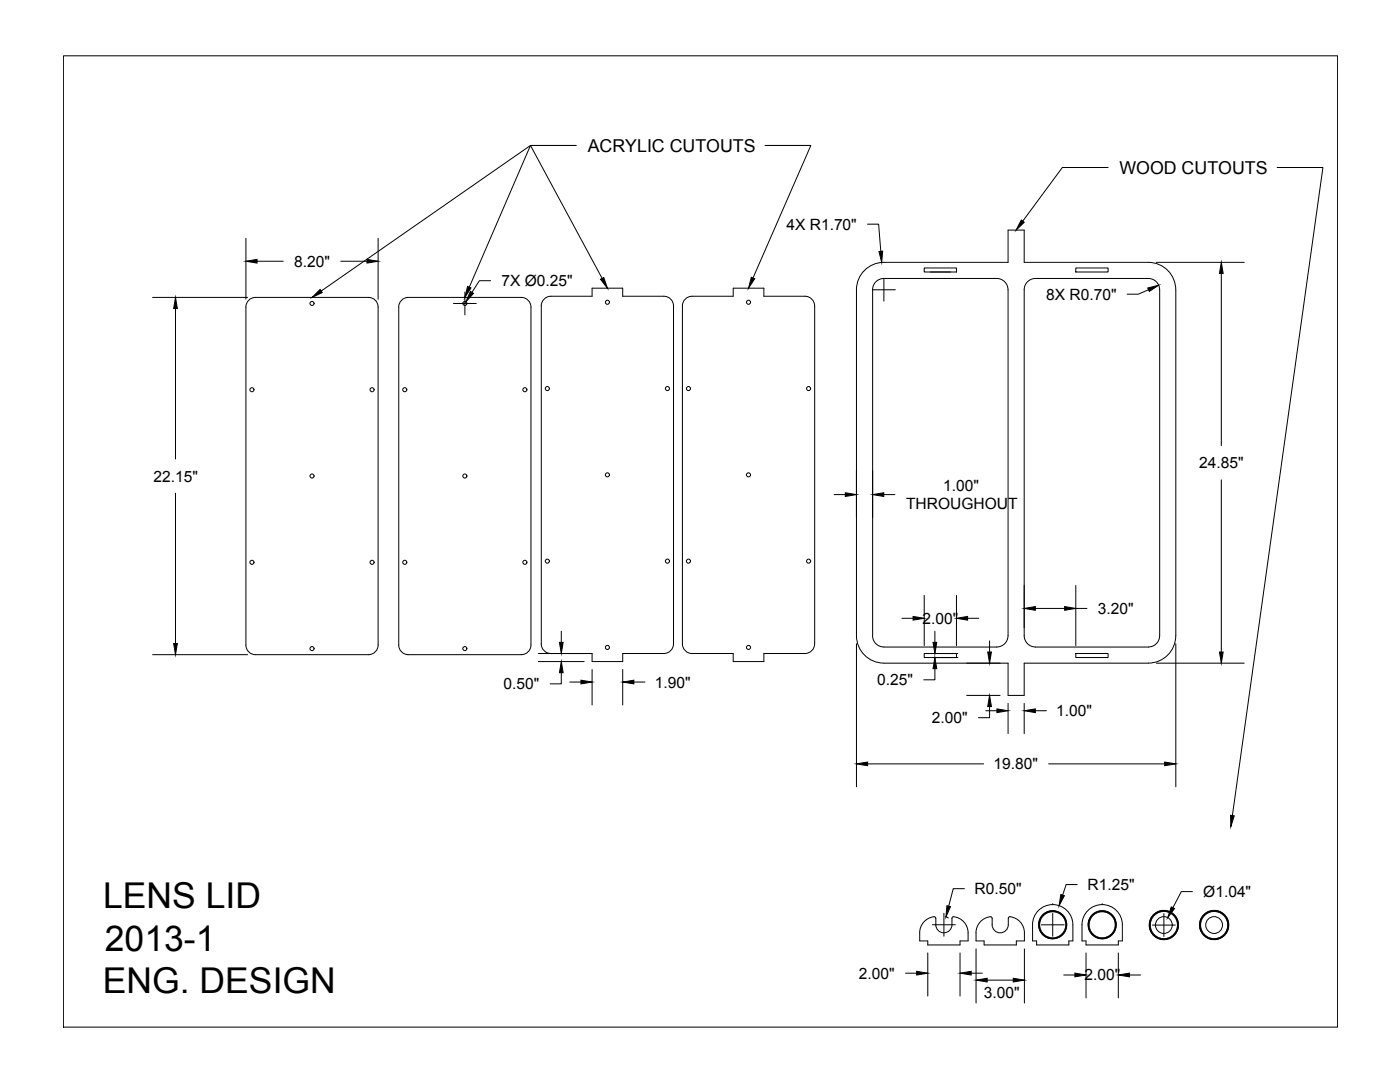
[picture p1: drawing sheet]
<svg xmlns="http://www.w3.org/2000/svg" width="279mm" height="216mm" viewBox="0 0 279 216" stroke-linecap="round" stroke-linejoin="round" font-family="sans-serif">
<!-- layer: ACRYLIC -->
<g fill="none" stroke="#000" stroke-width=".2">
<path d="M80.1 59.9l.9-.5 .5-.1h22.5a1.93 1.93 0 0 1 2 2v67.4a1.93 1.93 0 0 1-2 1.9h-22.5a1.93 1.93 0 0 1-1.9-1.9v-67.4v-.5zM185.7 54.3h4M49.1 61.3a1.93 1.93 0 0 1 1.9-2h22.5a1.93 1.93 0 0 1 2 2v67.4a1.93 1.93 0 0 1-2 1.9h-22.5a1.93 1.93 0 0 1-1.9-1.9M49.1 61.3v67.4M108 61a1.93 1.93 0 0 1 1.9-1.9h8.3v-1.6h6.1v1.6h8.2a1.93 1.93 0 0 1 1.9 1.9M108 61v67.5a1.93 1.93 0 0 0 1.9 1.9h8.3v1.6h6.1v-1.6h8.2a1.93 1.93 0 0 0 1.9-1.9v-67.5M136.2 61a1.93 1.93 0 0 1 1.9-1.9h8.2v-1.6h6.1v1.6h8.2a1.93 1.93 0 0 1 2 1.9M136.2 61v67.5a1.93 1.93 0 0 0 1.9 1.9h8.2v1.6h6.1v-1.6h8.2a1.93 1.93 0 0 0 2-1.9M162.6 61v67.5"/>
<circle cx="50.3" cy="77.8" r=".41"/>
<circle cx="62.3" cy="60.5" r=".41"/>
<circle cx="74.3" cy="77.8" r=".41"/>
<circle cx="80.8" cy="77.8" r=".41"/>
<circle cx="92.8" cy="60.5" r=".41"/>
<circle cx="104.8" cy="77.8" r=".41"/>
<circle cx="109.2" cy="77.5" r=".41"/>
<circle cx="121.2" cy="60.3" r=".41"/>
<circle cx="133.2" cy="77.5" r=".41"/>
<circle cx="137.4" cy="77.5" r=".41"/>
<circle cx="149.4" cy="60.3" r=".41"/>
<circle cx="161.4" cy="77.5" r=".41"/>
<circle cx="62.3" cy="95" r=".41"/>
<circle cx="92.8" cy="95" r=".41"/>
<circle cx="121.2" cy="94.8" r=".41"/>
<circle cx="149.4" cy="94.8" r=".41"/>
<circle cx="50.3" cy="112.2" r=".41"/>
<circle cx="74.3" cy="112.2" r=".41"/>
<circle cx="80.8" cy="112.2" r=".41"/>
<circle cx="104.8" cy="112.2" r=".41"/>
<circle cx="109.2" cy="112" r=".41"/>
<circle cx="133.2" cy="112" r=".41"/>
<circle cx="137.4" cy="112" r=".41"/>
<circle cx="161.4" cy="112" r=".41"/>
<circle cx="62.3" cy="129.4" r=".41"/>
<circle cx="92.8" cy="129.4" r=".41"/>
<circle cx="121.2" cy="129.2" r=".41"/>
<circle cx="149.4" cy="129.2" r=".41"/>
</g>
<!-- layer: WOOD -->
<g fill="none" stroke="#000" stroke-width=".2">
<path d="M174.1 57.8a2.25 2.25 0 0 1 2.3-2.2h22.5a2.25 2.25 0 0 1 2.3 2.2v69.1M174.2 57.8v69.1M184.4 53.5h6.5v.8h-6.5zM214.7 53.5h6.4v.8h-6.4zM229.2 55.6a2.25 2.25 0 0 1 2.2 2.2v69.1M229.2 52.3a5.5 5.5 0 0 1 5.4 5.5l.1 69.1M229.2 55.6h-22.6a2.25 2.25 0 0 0-2.2 2.2v69.1M229.2 52.3h-24.8v-6.4h-3.2v6.4h-24.8a5.5 5.5 0 0 0-5.5 5.5v69.1M170.9 126.9a5.5 5.5 0 0 0 5.5 5.4h24.8v6.5h3.2v-6.5h24.8M174.1 126.9a2.27 2.27 0 0 0 2.3 2.2h22.5a2.25 2.25 0 0 0 2.3-2.2M184.4 130.4h6.5v.8h-6.5zM204.4 126.9a2.25 2.25 0 0 0 2.2 2.2h22.6"/>
<path d="M214.7 130.4h6.4v.8h-6.4zM231.4 126.9a2.25 2.25 0 0 1-2.2 2.2M234.6 126.9a5.5 5.5 0 0 1-5.4 5.4M184.6 183.7a2.45 2.45 0 0 1 2-.7l.2 .2a2.39 2.39 0 0 0 .8 2.7 1.61 1.61 0 0 0 2.4-1.4l.1-1.5a2.98 2.98 0 0 1 3.1 3.1v1.7h-1.6v.8h-6.4v-.8h-1.6a4.3 4.3 0 0 1 1-4.1zM198 184.5a1.61 1.61 0 0 0 1.6 1.6 1.61 1.61 0 0 0 1.6-1.6l.1-1.5a2.98 2.98 0 0 1 3.1 3.1v1.7h-1.6v.8h-6.4v-.8h-1.6a4.3 4.3 0 0 1 1-4.1 2.46 2.46 0 0 1 2.1-.7l.1 1.5M207.2 181.7a4 4 0 0 1 4.4-.9 4 4 0 0 1 2.5 3.7v3.3h-.8v.8h-6.4v-.8h-.8v-3.3a3.9 3.9 0 0 1 1.1-2.8zM207.3 184.1l.2 .1-.2 .1 .2 .1-.2 .1 .2 .1-.2 .1 .2 .1-.2 .2M207.3 185h.2l-.2 .2h.3l-.2 .1M207.4 185.3l.2 .1-.2 .1 .3 .1-.1 .2M207.4 183.7l.2 .2h-.3l.2 .1-.2 .1M207.5 183.5l.1 .2h-.2M207.6 183.3l.1 .2h-.2"/>
<path d="M207.6 185.8l.2-.1-.1 .3M207.7 183.1l.1 .2h-.2M207.7 186l.2-.1-.1 .2M207.8 186.1h.2l-.1 .1M207.9 186.2h.2l-.1 .3 .3-.1-.1 .2 .2-.1-.1 .2 .2-.1v.2M207.9 182.8l.1 .2-.2-.1 .1 .2h-.2M208.5 186.8l.2-.1v.3l.2-.2v.3l.2-.2-.1 .2M208.5 182.2v.2l-.2-.1 .1 .3-.2-.2 .1 .3-.3-.1 .1 .2h-.2M208.7 182.1v.2l-.2-.1M209 187.1l.2-.1v.2M209 181.9l.1 .3-.2-.2v.2l-.2-.1M209.2 187.2l.2-.2 .1 .3 .1-.2 .1 .2 .1-.2 .1 .2 .1-.2 .1 .2"/>
<path d="M209.2 181.9v.2l-.2-.2M209.5 181.8l-.1 .2-.2-.1M210.1 180.5h.1M210.1 181.7l-.1 .2-.1-.2-.1 .3-.1-.3-.1 .3-.1-.2M210.1 181.7l.1 .2 .1-.2 .1 .3 .1-.2M210.5 181.8l.1 .2 .1-.2M210.5 187.3l-.1-.2-.1 .2-.1-.2-.1 .2M210.7 181.8l.1 .2 .1-.2v.3l.2-.2v.3l.2-.2M210.7 187.3l-.1-.2-.1 .2M211.3 182v.2l.2-.1M211.3 187.1l-.2-.2v.3l-.2-.2v.2l-.1-.2-.1 .3M211.4 182.1l.1 .2 .2-.1"/>
<path d="M211.7 182.2l-.1 .2 .2-.1v.3l.2-.2-.1 .3 .2-.1M212.1 182.6v.2l.2-.1-.1 .3h.2M212.1 186.5l-.2-.1 .1 .2-.2-.1v.2l-.2-.1 .1 .3-.2-.2v.3l-.2-.2v.3M212.4 186.1h-.2l.1 .2-.2-.1v.3M212.4 183l-.1 .1h.2l-.1 .2h.2M212.6 183.3l-.1 .2h.2M212.7 183.5l-.2 .2h.3M212.8 185.3l-.3 .1 .2 .2h-.2l.1 .2-.2-.1 .1 .2h-.2l.1 .2M212.8 183.7l-.2 .2h.2l-.2 .1 .3 .1-.2 .1 .2 .1-.2 .1 .2 .1-.2 .1 .2 .1-.2 .1 .2 .1-.3 .1 .2 .1-.2 .1 .2 .1M217.1 181.7a4 4 0 0 1 4.4-.9 4 4 0 0 1 2.5 3.7v3.3h-.8v.8h-6.5v-.8h-.8v-3.3a4 4 0 0 1 1.2-2.8zM217.2 184.5v.1M217.2 184.6h.2l-.3 .1 .3 .1-.2 .1 .2 .1-.2 .1 .3 .1-.2 .1"/>
<path d="M217.3 185.3l.2 .1-.2 .1 .3 .1-.2 .2M217.3 183.7l.2 .2h-.3l.2 .1-.2 .1 .2 .1-.3 .1 .3 .1-.2 .1M217.3 183.5l.2 .2h-.2M217.4 183.3l.2 .2h-.3M217.5 185.8l.2-.1-.2 .2h.3l-.2 .2M217.6 186.1h.3l-.1 .2 .2-.1-.1 .3 .2-.1-.1 .2 .3-.1-.1 .2 .2-.1v.2M218.3 186.8l.3-.1v.3l.2-.2-.1 .3 .2-.2v.2M218.4 182.2v.2l-.2-.1 .1 .3-.3-.2 .1 .3-.2-.1 .1 .2h-.2l.1 .2-.3-.1 .2 .2h-.3l.2 .2h-.2M218.6 182.1v.2l-.3-.1M218.9 187.1l.2-.1v.2M218.9 181.9v.3l-.1-.2v.2l-.2-.1M219.1 187.2l.2-.2v.3"/>
<path d="M219.1 181.9v.2l-.2-.2M219.3 187.2l.2-.1v.2M219.3 181.8v.2l-.2-.1M219.4 181.8h-.1M219.5 181.8l.2 .2 .1-.3 .1 .2 .1-.2 .1 .2 .1-.2 .1 .3 .1-.3v.3l.2-.2M219.5 181.8v.2l-.1-.2M220 180.5h.1M220.5 181.8l.1 .2 .2-.2M220.6 187.3l-.2-.2v.2l-.1-.2-.1 .2-.1-.2-.1 .2-.1-.2-.1 .2-.1-.2-.2 .2M220.7 181.8l.1 .3 .2-.2M220.8 187.2l-.2-.2-.1 .3M220.9 181.9l.1 .3 .2-.2"/>
<path d="M221 187.1l-.2-.1-.1 .2M221.1 182l.1 .2 .1-.1M221.2 187.1l-.2-.2-.1 .2M221.3 182.1v.2l.3-.1M221.6 182.2l-.1 .2 .2-.1v.3l.2-.1-.1 .2 .2-.1-.1 .2h.3l-.2 .2 .3-.1-.1 .2h.2l-.1 .2h.2M222.3 186.1h-.3l.2 .2-.3-.1 .1 .2h-.2l.1 .2-.2-.1v.2l-.2-.1v.3l-.2-.2 .1 .3-.2-.2-.1 .3M222.5 183.3l-.2 .2h.3M222.6 183.5l-.2 .2h.2M222.6 185.3l-.2 .1 .2 .2h-.3l.2 .2-.2-.1 .1 .2h-.2l.1 .2M222.6 183.7l-.1 .2h.2M222.7 185.1l-.2 .1 .1 .1M222.7 183.9l-.2 .1 .2 .1-.2 .1 .3 .1"/>
<path d="M222.7 184.3l-.2 .1 .3 .1-.3 .1 .2 .2M222.8 184.8h-.3l.2 .2h-.2l.2 .1M229.4 184.3l.2 .2-.3 .1 .3 .1-.3 .1 .3 .1-.2 .1M229.4 185l.2 .1-.2 .2h.3l-.2 .1 .2 .1-.2 .2h.3l-.2 .1M229.6 183.5l.1 .2h-.2l.2 .2h-.3l.2 .2h-.2l.2 .2h-.2M229.6 185.8l.1 .1M229.6 183.3l.2 .2h-.2M229.7 185.9l.2-.1-.2 .2M229.7 186h.3l-.1 .2M229.7 183.2l.2 .1h-.3M229.9 182.9l.1 .2h-.3M229.9 186.2h.2l-.1 .2"/>
<path d="M230 186.4l.2-.1-.1 .3 .3-.1-.1 .2 .2-.1-.1 .2M230.4 186.8l.1 .1M230.4 182.3l.1 .2-.2-.1 .1 .3-.3-.1 .1 .2-.2-.1 .1 .3-.2-.1M230.5 182.3h-.1M230.5 186.9l.2-.2-.1 .3 .2-.1v.2l.2-.1v.2M231 187.2l.2-.1v.2M231 182v.2l-.2-.2v.3l-.2-.2 .1 .3-.2-.1M231.2 187.3l.2-.2v.2M231.2 181.9v.2l-.2-.1M231.4 187.3l.2-.1v.2l.2-.2v.3l.2-.2v.2l.2-.2 .1 .2 .1-.2 .1 .2 .1-.2 .1 .2M231.4 181.8v.2l-.2-.1M231.7 181.7l-.1 .3-.2-.2"/>
<path d="M232.7 181.7l.1 .2 .1-.2M232.7 181.7l-.1 .2-.1-.3-.1 .3-.1-.3-.1 .3-.1-.2-.1 .2-.1-.2-.1 .2-.1-.2M232.9 181.7l.1 .3 .1-.2 .1 .2 .2-.1M233.4 181.9v.2l.2-.1-.1 .2 .3-.2-.1 .3 .2-.2v.3l.2-.1M234.1 182.3l-.1 .2 .2-.1M234.1 186.9l-.2-.2v.3l-.2-.1v.2l-.2-.1v.2l-.1-.1-.1 .2-.1-.2-.1 .3-.1-.2-.1 .2-.1-.2-.1 .3M234.2 182.4v.3l.2-.1-.1 .2h.3M234.2 186.7l-.2-.1 .1 .3M234.6 186.4l-.3-.1 .1 .3-.2-.1v.2M234.6 182.8l-.2 .2 .3-.1-.1 .2h.2M234.8 183.1l-.1 .2h.2l-.2 .2h.3M234.8 186.1l-.2-.1 .1 .2h-.3l.2 .2"/>
<path d="M234.9 185.9l-.2-.1 .1 .3M235 183.5l-.2 .2h.3l-.2 .2 .2 .1M235 185.7h-.3l.2 .2M235.1 185.2l-.2 .1 .2 .2h-.3l.2 .2M235.1 184l-.2 .1h.3l-.2 .2h.2M235.2 185l-.3 .1 .2 .1M235.2 184.3l-.2 .2 .2 .1-.2 .1 .2 .1M235.2 184.8l-.2 .1 .2 .1M239.4 184.3l.2 .2-.2 .1 .2 .1-.2 .1 .2 .1-.2 .1M239.4 185l.3 .1-.2 .1M239.5 185.2l.2 .1-.2 .1M239.5 184l.2 .1h-.3l.2 .2h-.2"/>
<path d="M239.5 185.4l.3 .1-.2 .2h.2l-.1 .2M239.5 183.8l.2 .1-.2 .1M239.6 183.5l.2 .2-.3 .1M239.7 185.9l.2-.1-.1 .2h.2l-.1 .2h.2l-.1 .2M240 186.4h.1M240 182.8l.1 .2-.2-.1 .1 .2h-.2l.1 .2h-.2l.1 .2h-.2M240.1 186.4l.2-.1-.1 .3 .2-.1-.1 .2 .3-.1-.1 .3M240.5 182.3l.1 .2-.3-.1 .1 .3-.2-.1 .1 .2h-.3M240.5 186.9l.2-.2-.1 .3 .3-.1-.1 .2 .2-.1v.2l.2-.1v.2l.2-.2v.3l.2-.2v.2l.2-.2 .1 .3M241.2 181.9v.2l-.2-.1v.2l-.2-.2 .1 .3-.2-.2v.3l-.2-.1M241.7 181.7l-.1 .3-.1-.2-.1 .2-.2-.1M241.9 181.7l-.1 .2-.1-.2"/>
<path d="M241.9 181.7l.1 .2 .1-.3 .1 .3 .1-.3 .1 .3 .1-.2 .1 .2 .1-.2 .1 .2 .1-.2M242.9 181.7l.1 .3 .1-.2 .1 .2 .2-.1M243.4 181.9v.2l.2-.1v.2l.2-.2-.1 .3 .3-.2-.1 .3 .2-.1M244.1 182.3v.2l.2-.1-.1 .3 .2-.1v.2h.2M244.1 186.9l-.2-.2 .1 .3-.3-.1v.2l-.1-.1v.2l-.2-.1v.2l-.2-.2v.3l-.2-.2v.2l-.2-.2-.1 .3-.1-.2-.1 .2-.1-.2-.1 .2-.1-.2-.1 .2-.1-.2-.1 .2M244.6 186.4l-.2-.1v.3l-.2-.1 .1 .2-.2-.1v.3M244.6 182.8l-.1 .2 .2-.1M244.7 182.9l-.1 .2h.2M244.7 186.2h-.2l.1 .2M244.8 183.2l-.1 .1h.3l-.2 .2h.2M244.8 186h-.2l.1 .2M244.9 185.9l-.2-.1 .1 .2"/>
<path d="M245 183.5l-.2 .2 .3 .1M245.1 185.4l-.3 .1 .2 .2h-.2l.1 .2M245.1 183.8l-.2 .1 .2 .1M245.1 185.2l-.2 .1 .2 .1M245.2 184l-.2 .1h.2l-.2 .2h.2M245.2 185l-.2 .1 .2 .1M245.2 184.3l-.2 .2 .2 .1-.2 .1 .2 .1-.2 .1 .2 .1"/>
<circle cx="232.3" cy="184.6" r="1.68"/>
<circle cx="242.3" cy="184.6" r="1.68"/>
</g>
<!-- layer: VIEWPORT -->
<path d="M12.7 11.1h254.2v193.8h-254.2z" fill="none" stroke="#000" stroke-width=".2"/>
<!-- layer: DIM -->
<g fill="none" stroke="#000" stroke-width=".2">
<path d="M115 29h-9.1l14.3 26.5M152.7 29h9.1l-11.5 26.5M221.2 33.4h-9.2l-7.9 10.7M254.9 33.4h9.1l-18.1 129.3M30.5 59.3h18.9M49.1 47.6v12.1M51.3 52.1h5.2M68 52.1h5.2M75.5 47.6v12.1M92.8 58.3v4.5M93.7 57.3l12.2-28.3-41.8 29.1M97.9 56h-2.2l-1.5 2.3"/>
<path d="M173.1 44.7h2.2l.5 5.4M174.1 57.8h4.6M176.4 55.5v4.6M229.2 57.8l-2 .9h-2.2M230.8 52.3h17.5M243.7 54.6v34.3M35 61.6v30M90.5 60.6h4.6M35 98.4v30M166.5 98.7h2.2M170.9 93.9v9.4M174.2 93.9v9.4"/>
<path d="M176.4 98.7h2.2M243.7 95.8v34.3M184.4 118.8v10M190.9 118.8v10M204.4 116.8v8.5M214.7 116.8v12M30.5 130.6h18.9M107.4 130.4h9.2M107.4 132h9.2M112 134.2v2.3h-2.2M112 126v2.2M113.7 136.1h2.2"/>
<path d="M118.2 133.6v7.1M124.3 133.6v7.1M126.5 136.1h2.2M170.9 128.4v28.6M180 123.4h2.2M186 130.4h5.1M186 131.2h5.1M186.6 133.4v2.3h-2.2M186.6 126v2.2M192.9 132.3h6.7M192.9 138.8h6.7M193.1 123.4h2.2"/>
<path d="M197.5 127.9v2.2M206.6 121.4h5.9M214.7 121.4h2.2M230.8 132.3h17.5M234.7 128.4v28.6M173.1 152.4h23.2M196.7 141.8h2.3M197.5 141v2.2h-2.2M201.2 140.3v6.1M204.4 140.3v6.1M206.6 141.8h2.2M209.3 152.4h23.1"/>
<path d="M192.5 177.3h-2.3l-.9 3.5M215 176.5h-2.2l-.7 2.1M238 177.9h-2.2l-1.7 3.2M180.7 194.2h2.2M185.2 190.1v8.7M186.1 184.5h4.6M188.4 182.2v4.6M188.8 183l.5 .2M191.6 190.1v8.7M193.8 194.2h2.2M194.8 189.3v10.8M197 195.6h5.2"/>
<path d="M204.4 189.3v10.8M207.8 184.5h4.6M210.1 182.2v4.6M212.3 194.5h2.2M216.7 190.1v9M223.2 190.1v9M225.4 194.5h2.2M230 184.6h4.6M232.3 182.3v4.6"/>
</g>
<g fill="#000" stroke="#000" stroke-width=".2">
<path d="M49.1 52.1l2.2-.3v.7zM62.3 59.3l1.6-1.5 .4 .6zM73.2 51.8l2.3 .3-2.3 .4zM93.9 58.1l.6 .4-1.5 1.7zM93.3 57.2l.7 .2-1.2 1.9zM119.8 55.7l.7-.3 .7 2.1zM149.9 55.3l.7 .3-1.2 1.9zM175.4 50.2l.8-.1-.2 2.3zM203.8 43.9l.6 .4-1.6 1.6zM229.1 57.5l2.1-.6-1.8 1.2zM243.7 52.3l.4 2.3h-.7zM35 59.3l.4 2.3h-.7z"/>
<path d="M168.7 98.3l2.2 .4-2.2 .4zM174.2 98.7l2.2-.4v.8zM34.7 128.4h.7l-.4 2.2zM111.6 128.2h.8l-.4 2.2zM112 132l.4 2.2h-.8zM115.9 135.7l2.3 .4-2.3 .4zM124.3 136.1l2.2-.4v.8zM182.2 123l2.2 .4-2.2 .3zM186.2 128.2h.7l-.3 2.2zM186.6 131.2l.3 2.2h-.7zM190.9 123.4l2.2-.4v.7zM197.1 130.1h.8l-.4 2.2z"/>
<path d="M204.4 121.4l2.2-.4v.8zM212.5 121l2.2 .4-2.2 .4zM243.4 130.1h.7l-.4 2.2zM170.9 152.4l2.2-.3v.7zM197.5 138.8l.4 2.2h-.8zM199 141.4l2.2 .4-2.2 .4zM204.4 141.8l2.2-.4v.8zM232.4 152.1l2.3 .3-2.3 .4zM211.7 178.5l.7 .2-1 2zM245.6 162.7l.7 .1-.7 2.1zM182.9 193.8l2.3 .4-2.3 .4zM189 180.7l.7 .2-.9 2.1z"/>
<path d="M191.6 194.2l2.2-.4v.8zM194.8 195.6l2.2-.4v.7zM202.2 195.2l2.2 .4-2.2 .3zM214.5 194.2l2.2 .3-2.2 .4zM223.2 194.5l2.2-.3v.7zM233.7 181l.7 .3-1.4 1.8z"/>
</g>
<g font-size="7.1">
<text x="20.6" y="181.3">LENS LID</text>
<text x="20.9" y="189.7">2013-1</text>
<text x="20.5" y="198.2">ENG. DESIGN</text>
</g>
<g font-size="3.5">
<text x="117.3" y="30.3">ACRYLIC CUTOUTS</text>
<text x="223.4" y="34.7">WOOD CUTOUTS</text>
</g>
<g font-size="3.1">
<text x="157" y="45.8">4X R1.70&quot;</text>
<text x="58.7" y="53.2">8.20&quot;</text>
<text x="100.1" y="57">7X Ø0.25&quot;</text>
<text x="208.8" y="59.8">8X R0.70&quot;</text>
<text x="239.3" y="93.4">24.85&quot;</text>
<text x="30.6" y="96.1">22.15&quot;</text>
<text x="180.8" y="101.6">THROUGHOUT</text>
<text x="188.2" y="97.9">1.00&quot;</text>
<text x="184.1" y="124.5">2.00&quot;</text>
<text x="219.1" y="122.5">3.20&quot;</text>
<text x="100.5" y="137.6">0.50&quot;</text>
<text x="130.7" y="137.2">1.90&quot;</text>
<text x="175.1" y="136.7">0.25&quot;</text>
<text x="210.8" y="142.9">1.00&quot;</text>
<text x="186" y="144.3">2.00&quot;</text>
<text x="198.3" y="153.5">19.80&quot;</text>
<text x="194.5" y="178.4">R0.50&quot;</text>
<text x="217" y="177.6">R1.25&quot;</text>
<text x="240.1" y="178.9">Ø1.04&quot;</text>
<text x="171.4" y="195.3">2.00&quot;</text>
<text x="216.4" y="195.6">2.00&quot;</text>
<text x="196.3" y="199.2">3.00&quot;</text>
</g>
</svg>
